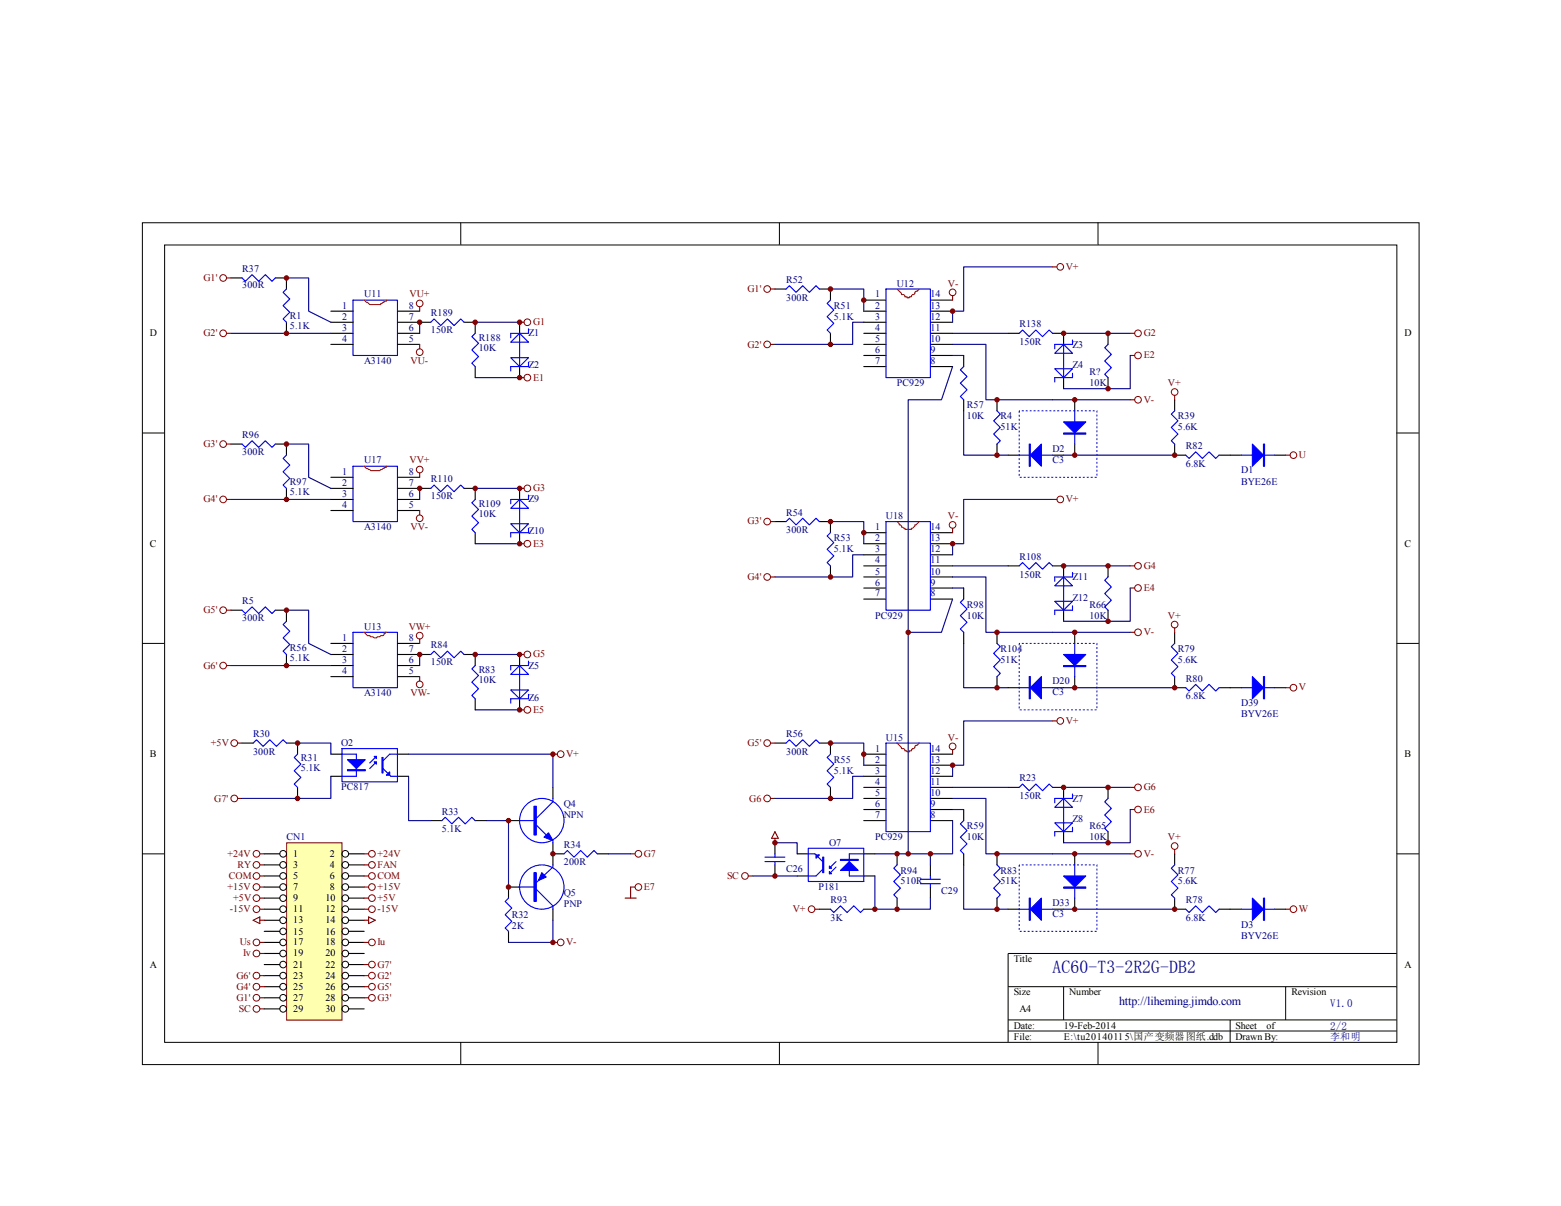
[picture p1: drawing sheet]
<svg xmlns="http://www.w3.org/2000/svg" width="279mm" height="216mm" viewBox="0 0 279 216" stroke-linecap="round" stroke-linejoin="round" font-family="sans-serif">
<g fill="none" stroke="#000" stroke-width=".18">
<path d="M25.5 39.9h228.5v150.7h-228.5zM82.5 39.8v4M139.5 39.8v4M196.5 39.8v4M29.5 43.9h220.5v142.7h-220.5zM25.4 77.5h4M250 77.5h4M25.4 115.2h4M250 115.2h4M25.4 152.9h4M250 152.9h4M180.4 176.6h69.6"/>
<path d="M190.4 176.6v6M230.1 176.6v6M250 170.7h-69.6v15.9M82.5 186.6v3.9M139.5 186.6v3.9M180.4 182.6h69.6M180.4 184.6h69.6M196.5 186.6v3.9M220.2 182.6v4"/>
</g>
<g fill="none" stroke="#00f" stroke-width=".2">
<path d="M43.3 49.8l.6 .6 1.2-1.2 1.2 1.2 1.2-1.2 1.2 1.2 .6-.6M51.3 51.7l-.6 .6 1.2 1.2-1.2 1.2 1.2 1.2-1.2 1.2 .6 .6M63.2 53.7h7.9v9.9h-7.9zM77.1 57.7l.6-.6 1.2 1.2 1.2-1.2 1.2 1.2 1.2-1.2 .6 .6M85.1 59.7l-.6 .6 1.2 1.2-1.2 1.1 1.2 1.2-1.2 1.2 .6 .6M93 59.7v5.9M94.6 58.9v.8h-3.2v.8M140.7 51.7l.6-.6 1.2 1.2 1.2-1.2 1.2 1.2 1.2-1.2 .6 .6M148.6 53.7l-.6 .6 1.2 1.2-1.2 1.2 1.2 1.2-1.2 1.2 .6 .6M158.6 51.7h7.9v15.9h-7.9zM182.4 59.7l.6-.6 1.2 1.2 1.2-1.2 1.2 1.2 1.2-1.2 .6 .6M43.3 79.5l.6 .6 1.2-1.2 1.2 1.2 1.2-1.2 1.2 1.2 .6-.6"/>
<path d="M91.4 64h3.2l-1.6 1.6zM91.4 61.3l1.6-1.6 1.6 1.6zM94.6 64.8v.8h-3.2v.8M172.5 65.6l-.6 .6 1.2 1.2-1.2 1.2 1.2 1.2-1.2 1.2 .6 .6M178.5 73.5l.5 .6-1.1 1.2 1.1 1.2-1.1 1.2 1.1 1.2-.5 .6M188.8 66h3.2l-1.6 1.6zM188.8 63.2l1.6-1.5 1.6 1.5zM190.4 61.7v5.9M192 66.8v.8h-3.2v.8M192 60.9v.8h-3.2v.7M192.4 73.5v6M198.3 61.7l-.6 .6 1.2 1.1-1.2 1.2 1.2 1.2-1.2 1.2 .6 .6"/>
<path d="M210.2 73.5l-.5 .6 1.1 1.2-1.1 1.2 1.1 1.2-1.1 1.2 .5 .6M51.3 81.5l-.6 .6 1.2 1.2-1.2 1.2 1.2 1.1-1.2 1.2 .6 .6M63.2 83.5h7.9v9.9h-7.9zM77.1 87.4l.6-.6 1.2 1.2 1.2-1.2 1.2 1.2 1.2-1.2 .6 .6M85.1 89.4l-.6 .6 1.2 1.2-1.2 1.2 1.2 1.2-1.2 1.2 .6 .6M91.4 93.8h3.2l-1.6 1.6zM91.4 91l1.6-1.6 1.6 1.6zM93 89.4v6M94.6 88.6v.8h-3.2v.8M94.6 94.6v.8h-3.2v.7M140.7 93.4l.6-.6 1.2 1.2 1.2-1.2 1.2 1.2 1.2-1.2 .6 .6M148.6 95.4l-.6 .6 1.2 1.1-1.2 1.2 1.2 1.2-1.2 1.2 .6 .6"/>
<path d="M158.6 93.4h7.9v15.8h-7.9zM182.4 81.5h6M212.2 81.5l.6 .6 1.2-1.2 1.2 1.2 1.2-1.2 1.2 1.2 .6-.6M222.2 81.5h5.9M43.3 109.2l.6 .6 1.2-1.2 1.2 1.2 1.2-1.2 1.2 1.2 .6-.6M51.3 111.2l-.6 .6 1.2 1.2-1.2 1.2 1.2 1.2-1.2 1.2 .6 .6M63.2 113.2h7.9v9.9h-7.9zM77.1 117.2l.6-.6 1.2 1.2 1.2-1.2 1.2 1.2 1.2-1.2 .6 .6M85.1 119.1l-.6 .6 1.2 1.2-1.2 1.2 1.2 1.2-1.2 1.2 .6 .6M93 119.1l1.6 1.6h-3.2zM93 119.1v6M94.6 118.4v.7h-3.2v.8"/>
<path d="M172.5 107.3l-.6 .5 1.2 1.2-1.2 1.2 1.2 1.2-1.2 1.2 .6 .6M178.5 115.2l.5 .6-1.1 1.2 1.1 1.2-1.1 1.1 1.1 1.2-.5 .6M182.4 101.3l.6-.6 1.2 1.2 1.2-1.2 1.2 1.2 1.2-1.2 .6 .6M188.8 107.6h3.2l-1.6 1.6zM188.8 104.9l1.6-1.6 1.6 1.6zM190.4 103.3v5.9M192 102.5v.8h-3.2v.8M192 108.4v.8h-3.2v.8M192.4 115.2v5.9M198.3 103.3l-.6 .6 1.2 1.2-1.2 1.2 1.2 1.2-1.2 1.1 .6 .6M210.2 115.2l-.5 .6 1.1 1.2-1.1 1.2 1.1 1.1-1.1 1.2 .5 .6M45.3 133l.6-.6 1.2 1.2 1.2-1.2 1.2 1.2 1.2-1.2 .6 .6"/>
<path d="M53.3 135l-.6 .6 1.2 1.2-1.2 1.2 1.2 1.2-1.2 1.2 .6 .6M61.2 134h9.9v6h-9.9zM61.2 135h2.6v4h-2.6M67.4 136.4l-1.2 1.2M67.4 135.4l-1.2 1.2M68.6 137.6l1.4 1.4h1.1M71.1 135h-1.4l-1.1 1.2M91.4 123.5h3.2l-1.6 1.6zM94.6 124.3v.8h-3.2v.8M140.7 133l.6-.6 1.2 1.2 1.2-1.2 1.2 1.2 1.2-1.2 .6 .6M148.6 135l-.6 .6 1.2 1.2-1.2 1.2 1.2 1.2-1.2 1.2 .6 .6M158.6 133h7.9v15.9h-7.9z"/>
<path d="M182.4 123.1h6M212.2 123.1l.6 .6 1.2-1.2 1.2 1.2 1.2-1.2 1.2 1.2 .6-.6M222.2 123.1h5.9M79.1 146.9l.6-.6 1.2 1.2 1.2-1.2 1.2 1.2 1.2-1.2 .6 .6M92.8 158.8h2.8M93 146.9h3M96 159.2l3 3v.6M96 147.7l1.8 1.8M99 142.9v.6l-3 3M99 154.8v.4l-3 2.8M99 150.5v.4M100.9 152.9l.6-.6 1.2 1.1 1.2-1.1 1.2 1.1 1.2-1.1 .6 .6"/>
<path d="M136.9 154.2h3.6M136.9 153.4h3.6M138.7 152.9v.5M138.7 154.2v.6M144.7 151.9h9.9v5.9h-9.9zM144.7 152.9h1.2l1.4 1.3M147.3 155.6l-1.2 1.2h-1.4M149.6 154.2l-1.2 1.2M149.6 155.2l-1.2 1.2M154.6 152.9h-2.6v3.9h2.6M160.6 154.8l-.6 .6 1.2 1.2-1.2 1.2 1.2 1.2-1.2 1.2 .6 .6M164.7 158.2h3.6"/>
<path d="M164.7 157.4h3.6M166.5 156.8v.6M166.5 158.2v.6M172.5 146.9l-.6 .6 1.2 1.2-1.2 1.2 1.2 1.2-1.2 1.2 .6 .6M178.5 154.8l.5 .6-1.1 1.2 1.1 1.2-1.1 1.2 1.1 1.2-.5 .6M182.4 141l.6-.6 1.2 1.2 1.2-1.2 1.2 1.2 1.2-1.2 .6 .6M188.8 147.3h3.2l-1.6 1.6zM190.4 142.9l1.6 1.6h-3.2zM190.4 142.9v6M192 142.1v.8h-3.2v.8M192 148.1v.8h-3.2v.8M192.4 154.8v6"/>
<path d="M198.3 142.9l-.6 .6 1.2 1.2-1.2 1.2 1.2 1.2-1.2 1.2 .6 .6M210.2 154.8l-.5 .6 1.1 1.2-1.1 1.2 1.1 1.2-1.1 1.2 .5 .6M91 160.8l-.6 .6 1.2 1.2-1.2 1.2 1.2 1.1-1.2 1.2 .6 .6M148.6 162.8l.6 .6 1.2-1.2 1.2 1.2 1.2-1.2 1.2 1.2 .6-.6M182.4 162.8h6M212.2 162.8l.6 .6 1.2-1.2 1.2 1.2 1.2-1.2 1.2 1.2 .6-.6M222.2 162.8h5.9"/>
<circle cx="97" cy="146.9" r="4"/>
<circle cx="97" cy="158.8" r="4"/>
</g>
<g fill="none" stroke="#000" stroke-width=".2">
<path d="M41.3 49.8h2M49.3 49.8h2v1.9M51.3 57.7v2M59.2 55.7h4M59.2 57.7h4M59.2 59.7h4M71.1 55.7h4M71.1 57.7h6M71.1 59.7h4M83.1 57.7h2v2M93 57.7v2M138.7 51.7h2"/>
<path d="M146.7 51.7h1.9v2M148.6 59.7v2M154.6 55.7h4M154.6 57.7h4M154.6 59.7h4M154.6 53.7h4M166.5 55.7h4M166.5 57.7h4M166.5 59.7h4M166.5 53.7h4M180.4 59.7h2M188.4 59.7h2v2"/>
<path d="M198.3 59.7v2M41.3 79.5h2M49.3 79.5h2v2M59.2 61.7h4M71.1 61.7h4M85.1 65.6v2M93 65.6v2M154.6 61.7h4M154.6 63.6h4M154.6 65.6h4M166.5 61.7h4M166.5 63.6h4"/>
<path d="M166.5 65.6h4M172.5 63.6v2M172.5 71.6v1.9M178.5 71.6v1.9M178.5 79.5v2M190.4 67.6v2M192.4 71.6v1.9M192.4 79.5v2M198.3 67.6v2M210.2 79.5v2h2M210.2 71.6v1.9M51.3 87.4v2"/>
<path d="M59.2 85.4h4M59.2 87.4h4M59.2 89.4h4M59.2 91.4h4M71.1 85.4h4M71.1 87.4h6M71.1 89.4h4M71.1 91.4h4M83.1 87.4h2v2M85.1 95.4v1.9M93 87.4v2M93 95.4v1.9"/>
<path d="M138.7 93.4h2M146.7 93.4h1.9v2M154.6 95.4h4M154.6 97.3h4M154.6 99.3h4M166.5 95.4h4M166.5 97.3h4M166.5 99.3h4M180.4 81.5h2M188.4 81.5h2M218.2 81.5h4M228.1 81.5h2"/>
<path d="M41.3 109.2h2M49.3 109.2h2v2M51.3 117.2v1.9M59.2 115.2h4M59.2 117.2h4M59.2 119.1h4M71.1 115.2h4M71.1 117.2h6M71.1 119.1h4M83.1 117.2h2v1.9M93 117.2v1.9M148.6 101.3v2"/>
<path d="M154.6 101.3h4M154.6 103.3h4M154.6 105.3h4M154.6 107.3h4M166.5 101.3h4M166.5 103.3h4M166.5 105.3h4M166.5 107.3h4M172.5 105.3v2M172.5 113.2v2M178.5 113.2v2M180.4 101.3h2"/>
<path d="M188.4 101.3h2v2M190.4 109.2v2M192.4 113.2v2M198.3 101.3v2M198.3 109.2v2M210.2 113.2v2M43.3 133h2M51.3 133h2v2M59.2 135h2M59.2 139h2M59.2 121.1h4M71.1 135h2"/>
<path d="M71.1 139h2M71.1 121.1h4M85.1 125.1v2M93 125.1v2M138.7 133h2M146.7 133h1.9v2M154.6 135h4M154.6 137h4M154.6 139h4M166.5 135h4M166.5 137h4M166.5 139h4"/>
<path d="M178.5 121.1v2M180.4 123.1h2M188.4 123.1h2M192.4 121.1v2M210.2 121.1v2h2M218.2 123.1h4M228.1 123.1h2M53.3 141v1.9M77.1 146.9h2M85.1 146.9h1.9M91 146.9h2M93 158.8h-2v2"/>
<path d="M99 152.9h1.9M99 141v1.9M99 150.9v3.9M106.9 152.9h2M138.7 150.9v2M138.7 154.8v2M142.7 156.8h2M142.7 152.9h2M148.6 141v1.9M154.6 141h4M154.6 142.9h4M154.6 144.9h4"/>
<path d="M154.6 146.9h4M154.6 156.8h2M154.6 152.9h2M160.6 152.9v1.9M166.5 141h4M166.5 142.9h4M166.5 144.9h4M166.5 146.9h4M166.5 154.8v2M166.5 158.8v2M172.5 144.9v2M172.5 152.9v1.9"/>
<path d="M178.5 152.9v1.9M180.4 141h2M188.4 141h2v1.9M190.4 148.9v2M192.4 152.9v1.9M198.3 141v1.9M198.3 148.9v2M210.2 152.9v1.9M91 166.7v2M99 162.8v1.9M146.7 162.8h1.9M154.6 162.8h2"/>
<path d="M160.6 160.8v2M178.5 160.8v2M180.4 162.8h2M188.4 162.8h2M192.4 160.8v2M210.2 160.8v2h2M218.2 162.8h4M228.1 162.8h2"/>
</g>
<path d="M65.2 53.7l.4 .4h.2a1.31 1.31 0 0 0 1.4 .4h1v-.2l.6-.2v-.2h.4v-.2M160.6 51.7l.8 .8v.2h.4l.2 .4h.4v.2h.4v-.2h.3l.2-.4h.2l.2-.4 .8-.6M65.2 83.5a2.26 2.26 0 0 0 1.8 .8 1.85 1.85 0 0 0 1.6-.4h.2v-.2h.4v-.2M160.6 93.4l.4 .4v.2h.2l.2 .2v.2l.6 .2v.2h1.1v-.2a.7 .7 0 0 0 .6-.6h.2l.6-.6M65.2 113.2l.2 .2a.63 .63 0 0 0 .8 .4l.2 .2h.4a.49 .49 0 0 0 .8 0l1-.2 .2-.4h.2v-.2h.2M160.6 133l.8 .8v.2h.4l.2 .4h.4v.2h.4v-.2h.3l.2-.4 .4-.2v-.2l.8-.6" fill="none" stroke="#f00" stroke-width=".2"/>
<g fill="none" stroke="#800000" stroke-width=".18">
<circle cx="39.9" cy="49.8" r=".6"/>
<circle cx="39.9" cy="59.7" r=".6"/>
<circle cx="75.1" cy="54.3" r=".6"/>
<circle cx="94.4" cy="57.7" r=".6"/>
<circle cx="137.3" cy="51.7" r=".6"/>
<circle cx="170.5" cy="52.3" r=".6"/>
<circle cx="189.8" cy="47.8" r=".6"/>
<circle cx="203.7" cy="59.7" r=".6"/>
<circle cx="39.9" cy="79.5" r=".6"/>
<circle cx="75.1" cy="63" r=".6"/>
<circle cx="94.4" cy="67.6" r=".6"/>
<circle cx="137.3" cy="61.7" r=".6"/>
<circle cx="203.7" cy="71.6" r=".6"/>
<circle cx="203.7" cy="63.6" r=".59"/>
<circle cx="210.2" cy="70.2" r=".6"/>
<circle cx="39.9" cy="89.4" r=".6"/>
<circle cx="75.1" cy="92.8" r=".6"/>
<circle cx="75.1" cy="84.1" r=".59"/>
<circle cx="94.4" cy="97.3" r=".6"/>
<circle cx="94.4" cy="87.4" r=".6"/>
<circle cx="137.3" cy="93.4" r=".6"/>
<circle cx="170.5" cy="94" r=".6"/>
<circle cx="189.8" cy="89.4" r=".6"/>
<circle cx="231.5" cy="81.5" r=".59"/>
<circle cx="39.9" cy="119.1" r=".6"/>
<circle cx="39.9" cy="109.2" r=".6"/>
<circle cx="75.1" cy="113.8" r=".6"/>
<circle cx="94.4" cy="117.2" r=".6"/>
<circle cx="137.3" cy="103.3" r=".6"/>
<circle cx="203.7" cy="105.3" r=".6"/>
<circle cx="203.7" cy="101.3" r=".6"/>
<circle cx="203.7" cy="113.2" r=".6"/>
<circle cx="210.2" cy="111.8" r=".6"/>
<circle cx="41.9" cy="133" r=".6"/>
<circle cx="75.1" cy="122.5" r=".6"/>
<circle cx="94.4" cy="127.1" r=".6"/>
<circle cx="100.4" cy="135" r=".6"/>
<circle cx="137.3" cy="133" r=".59"/>
<circle cx="170.5" cy="133.6" r=".6"/>
<circle cx="189.8" cy="129.1" r=".6"/>
<circle cx="231.5" cy="123.1" r=".6"/>
<circle cx="41.9" cy="142.9" r=".6"/>
<circle cx="114.3" cy="152.9" r=".6"/>
<circle cx="114.3" cy="158.8" r=".6"/>
<circle cx="133.3" cy="156.8" r=".6"/>
<circle cx="137.3" cy="142.9" r=".6"/>
<circle cx="203.7" cy="152.9" r=".6"/>
<circle cx="203.7" cy="141" r=".6"/>
<circle cx="203.7" cy="144.9" r=".59"/>
<circle cx="210.2" cy="151.5" r=".6"/>
<circle cx="100.4" cy="168.7" r=".6"/>
<circle cx="145.3" cy="162.8" r=".6"/>
<circle cx="231.5" cy="162.8" r=".6"/>
</g>
<g fill="none" stroke="#800000" stroke-width=".2">
<path d="M40.5 59.7h.8M40.5 49.8h.8M75.1 54.9v.8M93 57.7h.8M137.9 51.7h.8M170.5 52.9v.8M188.4 47.8h.8M202.3 59.7h.8M40.5 79.5h.8M75.1 61.7v.7M93 67.6h.8M137.9 61.7h.8"/>
<path d="M202.3 63.6h.8M202.3 71.6h.8M210.2 70.8v.8M40.5 89.4h.8M75.1 84.7v.7M75.1 91.4v.8M93 87.4h.8M93 97.3h.8M137.9 93.4h.8M170.5 94.6v.8M188.4 89.4h.8M230.1 81.5h.8"/>
<path d="M40.5 119.1h.8M40.5 109.2h.8M75.1 114.4v.8M93 117.2h.8M137.9 103.3h.8M202.3 101.3h.8M202.3 105.3h.8M202.3 113.2h.8M210.2 112.4v.8M42.5 133h.8M75.1 121.1v.8M93 127.1h.8"/>
<path d="M99 135h.8M137.9 133h.8M170.5 134.2v.8M188.4 129.1h.8M230.1 123.1h.8M42.5 142.9h.8M112.9 152.9h.8M113.7 158.8h-.8v2M133.9 156.8h.8M137.9 142.9h.8M138.7 148.9l.6 1.2h-1.2zM138.7 150.1v.8"/>
<path d="M202.3 141h.8M202.3 144.9h.8M202.3 152.9h.8M210.2 152.1v.8M99 168.7h.8M111.9 160.8h2M145.9 162.8h.8M230.1 162.8h.8"/>
</g>
<g fill="none" stroke="#000080" stroke-width=".2">
<path d="M41.3 59.7h17.9M51.3 49.8h3.9v5.9l4 2M75.1 57.7v2M85.1 57.7h7.9M148.6 51.7h6v4M154.6 57.7h-2v4h-13.9M170.5 59.7h9.9M188.4 47.8h-15.9v7.9h-2v2M190.4 59.7h11.9M51.3 79.5h3.9v5.9l4 2M85.1 67.6h7.9M170.5 65.6l-2 6h-5.9v81.3"/>
<path d="M170.5 61.7h6v9.9h25.8M170.5 63.6h2M172.5 73.5v8h7.9M202.3 63.6v6h-11.9M41.3 89.4h17.9M75.1 87.4v2M85.1 87.4h7.9M85.1 97.3h7.9M148.6 93.4h6v3.9M154.6 99.3h-2v4h-13.9M188.4 89.4h-15.9v7.9h-2v2M190.4 81.5h19.8"/>
<path d="M41.3 119.1h17.9M51.3 109.2h3.9v6l4 2M75.1 117.2v1.9M85.1 117.2h7.9M170.5 107.3l-2 5.9h-5.9M170.5 103.3h6v9.9h25.8M170.5 101.3h9.9M170.5 105.3h2M172.5 115.2v7.9h7.9M190.4 101.3h11.9M202.3 105.3v5.9h-11.9M53.3 133h5.9v2"/>
<path d="M59.2 139v3.9h-15.9M73.1 135h25.9v6M73.1 139v7.9h4M85.1 127.1h7.9M148.6 133h6v4M154.6 139h-2v3.9h-13.9M188.4 129.1h-15.9v7.9h-2v2M190.4 123.1h19.8M87 146.9h4v11.9M108.9 152.9h4M134.7 156.8h8M138.7 150.9h4v2"/>
<path d="M156.6 156.8v6h9.9v-2M166.5 152.9v1.9M170.5 146.9v6h-13.9M170.5 142.9h6v10h25.8M170.5 141h9.9M170.5 144.9h2M172.5 154.8v8h7.9M190.4 141h11.9M202.3 144.9v6h-11.9M99 164.7v4h-8M190.4 162.8h19.8"/>
</g>
<g fill="#00f" stroke="#00f" stroke-width=".2">
<path d="M224.2 79.5l1.9 2-1.9 2z"/>
<path d="M184.4 81.5l2-2v4z"/>
<path d="M190.4 75.5h3.9l-1.9 2z"/>
<path d="M224.2 121.1l1.9 2-1.9 2z"/>
<path d="M184.4 123.1l2-2v4z"/>
<path d="M190.4 117.2h3.9l-1.9 1.9z"/>
<path d="M224.2 160.8l1.9 2-1.9 1.9z"/>
<path d="M184.4 162.8l2-2v3.9z"/>
<path d="M190.4 156.8h3.9l-1.9 2z"/>
<path d="M152 154.2l1.6 1.6h-3.2z"/>
<path d="M148.4 156l.4 .4h-.4z"/>
<path d="M148.4 155l.4 .4h-.4z"/>
<path d="M146.1 153.1h.6l-.6 .5z"/>
<path d="M62.2 136h3.2l-1.6 1.6z"/>
<path d="M67 135.4h.4v.4z"/>
<path d="M67 136.4h.4v.4z"/>
<path d="M69.7 138.2v.6h-.5z"/>
<path d="M97.4 149.9l.8-.8 .8 1.4z"/>
<path d="M97 156.2l.8 .8-1.4 .6z"/>
<path d="M226.1 79.5h.2v4h-.2z" fill-rule="evenodd"/>
<path d="M184.2 79.5h.2v4h-.2z" fill-rule="evenodd"/>
<path d="M190.4 77.5h3.9v.2h-3.9z" fill-rule="evenodd"/>
<path d="M226.1 121.1h.2v4h-.2z" fill-rule="evenodd"/>
<path d="M184.2 121.1h.2v4h-.2z" fill-rule="evenodd"/>
<path d="M190.4 119.1h3.9v.2h-3.9z" fill-rule="evenodd"/>
<path d="M226.1 160.8h.2v3.9h-.2z" fill-rule="evenodd"/>
<path d="M184.2 160.8h.2v3.9h-.2z" fill-rule="evenodd"/>
<path d="M190.4 158.8h3.9v.2h-3.9z" fill-rule="evenodd"/>
<path d="M150.4 153.8h3.2v.2h-3.2z" fill-rule="evenodd"/>
<path d="M147.3 153.4h.2v2.8h-.2z" fill-rule="evenodd"/>
<path d="M62.2 137.8h3.2v.2h-3.2z" fill-rule="evenodd"/>
<path d="M68.4 135.6h.2v2.8h-.2z" fill-rule="evenodd"/>
<path d="M95.6 144.3h.4v5.2h-.4z" fill-rule="evenodd"/>
<path d="M95.6 156.2h.4v5.2h-.4z" fill-rule="evenodd"/>
</g>
<path d="M182.4 73.5v11.9h13.9v-11.9h-13.9M182.4 115.2v11.9h13.9v-11.9h-13.9M182.4 154.8v11.9h13.9v-11.9h-13.9" fill="none" stroke="#00f" stroke-width=".18" stroke-dasharray=".4 .4 .4 .4 .4 .4 .4 .4" stroke-linecap="butt"/>
<g fill="#800000" stroke="#800000" stroke-width=".18">
<circle cx="154.6" cy="53.7" r=".4"/>
<circle cx="170.5" cy="55.7" r=".4"/>
<circle cx="148.6" cy="51.7" r=".4"/>
<circle cx="148.6" cy="61.7" r=".4"/>
<circle cx="178.5" cy="71.6" r=".4"/>
<circle cx="178.5" cy="81.5" r=".4"/>
<circle cx="154.6" cy="95.4" r=".4"/>
<circle cx="170.5" cy="97.3" r=".4"/>
<circle cx="148.6" cy="93.4" r=".4"/>
<circle cx="148.6" cy="103.3" r=".4"/>
<circle cx="178.5" cy="113.2" r=".4"/>
<circle cx="178.5" cy="123.1" r=".4"/>
<circle cx="192.4" cy="113.2" r=".4"/>
<circle cx="154.6" cy="135" r=".4"/>
<circle cx="170.5" cy="137" r=".4"/>
<circle cx="148.6" cy="133" r=".4"/>
<circle cx="148.6" cy="142.9" r=".4"/>
<circle cx="160.6" cy="152.9" r=".4"/>
<circle cx="160.6" cy="162.8" r=".4"/>
<circle cx="178.5" cy="152.9" r=".4"/>
<circle cx="178.5" cy="162.8" r=".4"/>
<circle cx="192.4" cy="152.9" r=".4"/>
<circle cx="156.6" cy="162.8" r=".4"/>
<circle cx="166.5" cy="152.9" r=".4"/>
<circle cx="138.7" cy="150.9" r=".4"/>
<circle cx="162.6" cy="152.9" r=".4"/>
<circle cx="162.6" cy="113.2" r=".4"/>
<circle cx="93" cy="127.1" r=".4"/>
<circle cx="85.1" cy="117.2" r=".4"/>
<circle cx="93" cy="117.2" r=".4"/>
<circle cx="75.1" cy="117.2" r=".4"/>
<circle cx="75.1" cy="87.4" r=".4"/>
<circle cx="85.1" cy="87.4" r=".4"/>
<circle cx="93" cy="87.4" r=".4"/>
<circle cx="93" cy="97.3" r=".4"/>
<circle cx="93" cy="67.6" r=".4"/>
<circle cx="93" cy="57.7" r=".4"/>
<circle cx="85.1" cy="57.7" r=".4"/>
<circle cx="75.1" cy="57.7" r=".4"/>
<circle cx="198.3" cy="59.7" r=".4"/>
<circle cx="190.4" cy="59.7" r=".4"/>
<circle cx="198.3" cy="69.6" r=".4"/>
<circle cx="198.3" cy="101.3" r=".4"/>
<circle cx="190.4" cy="101.3" r=".4"/>
<circle cx="198.3" cy="111.2" r=".4"/>
<circle cx="198.3" cy="141" r=".4"/>
<circle cx="190.4" cy="141" r=".4"/>
<circle cx="198.3" cy="150.9" r=".4"/>
<circle cx="51.3" cy="109.2" r=".4"/>
<circle cx="51.3" cy="79.5" r=".4"/>
<circle cx="51.3" cy="89.4" r=".4"/>
<circle cx="51.3" cy="119.1" r=".4"/>
<circle cx="51.3" cy="59.7" r=".4"/>
<circle cx="51.3" cy="49.8" r=".4"/>
<circle cx="192.4" cy="71.6" r=".4"/>
<circle cx="210.2" cy="81.5" r=".4"/>
<circle cx="192.4" cy="81.5" r=".4"/>
<circle cx="210.2" cy="123.1" r=".4"/>
<circle cx="192.4" cy="123.1" r=".4"/>
<circle cx="210.2" cy="162.8" r=".4"/>
<circle cx="192.4" cy="162.8" r=".4"/>
<circle cx="138.7" cy="156.8" r=".4"/>
</g>
<path d="M51.4 151h9.8v31.6h-9.8z" fill="#ffffb0"/>
<g fill="none" stroke="#800000" stroke-width=".18">
<path d="M51.3 150.9h9.9v31.7h-9.9z"/>
<circle cx="45.9" cy="158.8" r=".6"/>
<circle cx="45.9" cy="154.8" r=".6"/>
<circle cx="45.9" cy="156.8" r=".6"/>
<circle cx="45.9" cy="152.9" r=".6"/>
<circle cx="66.6" cy="154.8" r=".6"/>
<circle cx="66.6" cy="156.8" r=".6"/>
<circle cx="66.6" cy="158.8" r=".6"/>
<circle cx="66.6" cy="152.9" r=".6"/>
<circle cx="45.9" cy="162.8" r=".6"/>
<circle cx="45.9" cy="170.7" r=".6"/>
<circle cx="45.9" cy="160.8" r=".6"/>
<circle cx="45.9" cy="168.7" r=".6"/>
<circle cx="45.9" cy="176.6" r=".6"/>
<circle cx="45.9" cy="174.7" r=".6"/>
<circle cx="45.9" cy="178.6" r=".6"/>
<circle cx="66.6" cy="162.8" r=".6"/>
<circle cx="66.6" cy="168.7" r=".6"/>
<circle cx="66.6" cy="160.8" r=".6"/>
<circle cx="66.6" cy="174.7" r=".6"/>
<circle cx="66.6" cy="176.6" r=".6"/>
<circle cx="66.6" cy="172.7" r=".59"/>
<circle cx="66.6" cy="178.6" r=".59"/>
<circle cx="45.9" cy="180.6" r=".6"/>
</g>
<g fill="none" stroke="#000" stroke-width=".18">
<circle cx="50.7" cy="156.8" r=".6"/>
<circle cx="50.7" cy="154.8" r=".6"/>
<circle cx="50.7" cy="158.8" r=".6"/>
<circle cx="50.7" cy="152.9" r=".6"/>
<circle cx="61.8" cy="154.8" r=".6"/>
<circle cx="61.8" cy="156.8" r=".6"/>
<circle cx="61.8" cy="158.8" r=".6"/>
<circle cx="61.8" cy="152.9" r=".6"/>
<circle cx="50.7" cy="168.7" r=".6"/>
<circle cx="50.7" cy="160.8" r=".6"/>
<circle cx="50.7" cy="162.8" r=".6"/>
<circle cx="50.7" cy="164.7" r=".6"/>
<circle cx="50.7" cy="166.7" r=".6"/>
<circle cx="50.7" cy="170.7" r=".6"/>
<circle cx="50.7" cy="176.6" r=".6"/>
<circle cx="50.7" cy="174.7" r=".6"/>
<circle cx="50.7" cy="172.7" r=".59"/>
<circle cx="50.7" cy="178.6" r=".59"/>
<circle cx="61.8" cy="162.8" r=".6"/>
<circle cx="61.8" cy="168.7" r=".6"/>
<circle cx="61.8" cy="170.7" r=".6"/>
<circle cx="61.8" cy="164.7" r=".6"/>
<circle cx="61.8" cy="166.7" r=".6"/>
<circle cx="61.8" cy="160.8" r=".6"/>
<circle cx="61.8" cy="174.7" r=".6"/>
<circle cx="61.8" cy="176.6" r=".6"/>
<circle cx="61.8" cy="172.7" r=".59"/>
<circle cx="61.8" cy="178.6" r=".59"/>
<circle cx="50.7" cy="180.6" r=".6"/>
<circle cx="61.8" cy="180.6" r=".6"/>
</g>
<g fill="none" stroke="#000" stroke-width=".2">
<path d="M47.3 152.9h2.8M47.3 154.8h2.8M47.3 156.8h2.8M47.3 158.8h2.8M62.4 152.9h2.8M62.4 154.8h2.8M62.4 156.8h2.8M62.4 158.8h2.8M47.3 160.8h2.8M47.3 162.8h2.8M47.3 164.7h2.8M47.3 166.7h2.8"/>
<path d="M47.3 168.7h2.8M47.3 170.7h2.8M47.3 172.7h2.8M47.3 174.7h2.8M47.3 176.6h2.8M47.3 178.6h2.8M62.4 160.8h2.8M62.4 162.8h2.8M62.4 164.7h2.8M62.4 166.7h2.8M62.4 168.7h2.8M62.4 170.7h2.8"/>
<path d="M62.4 172.7h2.8M62.4 174.7h2.8M62.4 176.6h2.8M62.4 178.6h2.8M47.3 180.6h2.8M62.4 180.6h2.8"/>
</g>
<g fill="#800000" stroke="#800000" stroke-width=".18">
<circle cx="91" cy="146.9" r=".4"/>
<circle cx="99" cy="152.9" r=".4"/>
<circle cx="91" cy="158.8" r=".4"/>
<circle cx="53.3" cy="133" r=".4"/>
<circle cx="99" cy="135" r=".4"/>
<circle cx="99" cy="168.7" r=".4"/>
<circle cx="53.3" cy="142.9" r=".4"/>
</g>
<g fill="none" stroke="#800000" stroke-width=".2">
<path d="M46.5 152.9h.8M46.5 154.8h.8M46.5 156.8h.8M46.5 158.8h.8M65.2 152.9h.8M65.2 154.8h.8M65.2 156.8h.8M65.2 158.8h.8M45.3 164.7l1.2-.5v1.1zM46.5 164.7h.8M46.5 160.8h.8M46.5 162.8h.8"/>
<path d="M46.5 168.7h.8M46.5 170.7h.8M46.5 174.7h.8M46.5 176.6h.8M46.5 178.6h.8M65.2 164.7h.8M65.2 160.8h.8M65.2 162.8h.8M65.2 168.7h.8M65.2 172.7h.8M65.2 174.7h.8M65.2 176.6h.8"/>
<path d="M65.2 178.6h.8M66 164.2l1.2 .5-1.2 .6zM46.5 180.6h.8"/>
</g>
<text font-size="3.2" fill="#000080" x="188.4" y="174.2">AC60-T3-2R2G-DB2</text>
<text font-size="2.1" fill="#000080" x="200.3" y="180">http://liheming.jimdo.com</text>
<g font-size="2" fill="#000080">
<text x="238.1" y="180.3">V1.0</text>
<text x="238.1" y="184.3">2/2</text>
</g>
<g font-size="1.8" fill="#800000">
<text x="36.4" y="50.3">G1'</text>
<text x="73.3" y="53.3">VU+</text>
<text x="133.8" y="52.2">G1'</text>
<text x="169.7" y="51.3">V-</text>
<text x="190.8" y="48.3">V+</text>
<text x="95.4" y="58.3">G1</text>
<text x="36.4" y="60.2">G2'</text>
<text x="73.5" y="65.2">VU-</text>
<text x="133.8" y="62.2">G2'</text>
<text x="204.7" y="60.2">G2</text>
<text x="204.7" y="64.2">E2</text>
<text x="95.4" y="68.2">E1</text>
<text x="209" y="69.1">V+</text>
<text x="204.7" y="72.1">V-</text>
<text x="36.4" y="80">G3'</text>
<text x="73.3" y="83">VV+</text>
<text x="232.5" y="82">U</text>
<text x="36.4" y="89.9">G4'</text>
<text x="95.4" y="88">G3</text>
<text x="190.8" y="89.9">V+</text>
<text x="73.5" y="94.9">VV-</text>
<text x="133.8" y="93.9">G3'</text>
<text x="169.7" y="92.9">V-</text>
<text x="95.4" y="97.9">E3</text>
<text x="204.7" y="101.9">G4</text>
<text x="133.8" y="103.8">G4'</text>
<text x="204.7" y="105.8">E4</text>
<text x="36.4" y="109.8">G5'</text>
<text x="73.2" y="112.8">VW+</text>
<text x="204.7" y="113.7">V-</text>
<text x="209" y="110.7">V+</text>
<text x="36.4" y="119.7">G6'</text>
<text x="95.4" y="117.7">G5</text>
<text x="73.5" y="124.6">VW-</text>
<text x="232.5" y="123.6">V</text>
<text x="95.4" y="127.6">E5</text>
<text x="190.8" y="129.6">V+</text>
<text x="37.8" y="133.6">+5V</text>
<text x="101.3" y="135.6">V+</text>
<text x="133.8" y="133.6">G5'</text>
<text x="169.7" y="132.6">V-</text>
<text x="38.4" y="143.5">G7'</text>
<text x="134.1" y="143.5">G6</text>
<text x="204.7" y="141.5">G6</text>
<text x="204.7" y="145.5">E6</text>
<text x="40.7" y="153.4">+24V</text>
<text x="42.5" y="155.4">RY</text>
<text x="67.6" y="153.4">+24V</text>
<text x="67.6" y="155.4">FAN</text>
<text x="115.2" y="153.4">G7</text>
<text x="204.7" y="153.4">V-</text>
<text x="209" y="150.5">V+</text>
<text x="40.7" y="159.3">+15V</text>
<text x="41" y="157.4">COM</text>
<text x="41.7" y="161.3">+5V</text>
<text x="67.6" y="157.4">COM</text>
<text x="67.6" y="159.3">+15V</text>
<text x="67.6" y="161.3">+5V</text>
<text x="115.2" y="159.3">E7</text>
<text x="130.1" y="157.4">SC</text>
<text x="41.1" y="163.3">-15V</text>
<text x="67.6" y="163.3">-15V</text>
<text x="141.9" y="163.3">V+</text>
<text x="232.5" y="163.3">W</text>
<text x="42.9" y="169.2">Us</text>
<text x="43.5" y="171.2">Iv</text>
<text x="67.6" y="169.2">Iu</text>
<text x="67.6" y="173.2">G7'</text>
<text x="101.3" y="169.2">V-</text>
<text x="42.3" y="175.2">G6'</text>
<text x="42.3" y="177.2">G4'</text>
<text x="42.3" y="179.2">G1'</text>
<text x="67.6" y="175.2">G2'</text>
<text x="67.6" y="177.2">G5'</text>
<text x="67.6" y="179.2">G3'</text>
<text x="42.8" y="181.1">SC</text>
</g>
<g font-size="1.8" fill="#000080">
<text x="43.3" y="48.7">R37</text>
<text x="43.3" y="51.6">300R</text>
<text x="65.2" y="53.3">U11</text>
<text x="140.7" y="50.7">R52</text>
<text x="140.7" y="53.8">300R</text>
<text x="156.6" y="53.3">1</text>
<text x="160.5" y="51.3">U12</text>
<text x="166.5" y="53.3">14</text>
<text x="51.9" y="57.1">R1</text>
<text x="51.9" y="58.8">5.1K</text>
<text x="61.2" y="55.3">1</text>
<text x="61.2" y="57.2">2</text>
<text x="61.2" y="59.2">3</text>
<text x="73.2" y="59.2">6</text>
<text x="73.2" y="57.2">7</text>
<text x="73.2" y="55.3">8</text>
<text x="77.1" y="56.6">R189</text>
<text x="77.1" y="59.6">150R</text>
<text x="149.3" y="55.3">R51</text>
<text x="149.3" y="57.2">5.1K</text>
<text x="156.6" y="55.3">2</text>
<text x="156.6" y="57.2">3</text>
<text x="156.6" y="59.2">4</text>
<text x="166.5" y="59.2">11</text>
<text x="166.5" y="57.2">12</text>
<text x="166.5" y="55.3">13</text>
<text x="182.5" y="58.6">R138</text>
<text x="61.2" y="61.2">4</text>
<text x="65.2" y="65.2">A3140</text>
<text x="73.2" y="61.2">5</text>
<text x="85.7" y="61">R188</text>
<text x="85.7" y="62.8">10K</text>
<text x="94.6" y="60.2">Z1</text>
<text x="94.6" y="66">Z2</text>
<text x="156.6" y="61.2">5</text>
<text x="156.6" y="63.2">6</text>
<text x="156.6" y="65.2">7</text>
<text x="166.5" y="65.2">8</text>
<text x="166.5" y="63.2">9</text>
<text x="166.5" y="61.2">10</text>
<text x="182.5" y="61.8">150R</text>
<text x="191.9" y="62.2">Z3</text>
<text x="191.9" y="66">Z4</text>
<text x="160.5" y="69.1">PC929</text>
<text x="195" y="67.1">R?</text>
<text x="195" y="69.1">10K</text>
<text x="173.1" y="73.1">R57</text>
<text x="173.1" y="75.1">10K</text>
<text x="179.1" y="75.1">R4</text>
<text x="179.1" y="77">51K</text>
<text x="210.8" y="75.1">R39</text>
<text x="210.8" y="77">5.6K</text>
<text x="43.3" y="78.5">R96</text>
<text x="43.3" y="81.4">300R</text>
<text x="65.2" y="83">U17</text>
<text x="188.4" y="80.9">D2</text>
<text x="188.4" y="82.8">C3</text>
<text x="212.3" y="80.4">R82</text>
<text x="212.3" y="83.6">6.8K</text>
<text x="51.9" y="86.8">R97</text>
<text x="51.9" y="88.6">5.1K</text>
<text x="61.2" y="85">1</text>
<text x="61.2" y="87">2</text>
<text x="61.2" y="89">3</text>
<text x="73.2" y="89">6</text>
<text x="73.2" y="87">7</text>
<text x="73.2" y="85">8</text>
<text x="77.1" y="86.4">R110</text>
<text x="77.1" y="89.3">150R</text>
<text x="94.6" y="89.9">Z9</text>
<text x="222.2" y="84.8">D1</text>
<text x="222.2" y="86.8">BYE26E</text>
<text x="61.2" y="90.9">4</text>
<text x="65.2" y="94.9">A3140</text>
<text x="73.2" y="90.9">5</text>
<text x="85.7" y="90.8">R109</text>
<text x="85.7" y="92.5">10K</text>
<text x="94.6" y="95.7">Z10</text>
<text x="140.7" y="92.3">R54</text>
<text x="140.7" y="95.5">300R</text>
<text x="156.6" y="94.9">1</text>
<text x="158.6" y="92.9">U18</text>
<text x="166.5" y="94.9">14</text>
<text x="149.3" y="96.9">R53</text>
<text x="149.3" y="98.9">5.1K</text>
<text x="156.6" y="96.9">2</text>
<text x="156.6" y="98.9">3</text>
<text x="156.6" y="100.8">4</text>
<text x="166.5" y="100.8">11</text>
<text x="166.5" y="98.9">12</text>
<text x="166.5" y="96.9">13</text>
<text x="182.5" y="100.2">R108</text>
<text x="156.6" y="102.9">5</text>
<text x="156.6" y="104.8">6</text>
<text x="156.6" y="106.8">7</text>
<text x="166.5" y="106.8">8</text>
<text x="166.5" y="104.8">9</text>
<text x="166.5" y="102.9">10</text>
<text x="182.5" y="103.5">150R</text>
<text x="191.9" y="103.8">Z11</text>
<text x="191.9" y="107.6">Z12</text>
<text x="43.3" y="108.2">R5</text>
<text x="43.3" y="111.2">300R</text>
<text x="65.2" y="112.8">U13</text>
<text x="156.6" y="110.7">PC929</text>
<text x="173.1" y="108.8">R98</text>
<text x="173.1" y="110.7">10K</text>
<text x="195" y="108.8">R66</text>
<text x="195" y="110.7">10K</text>
<text x="51.9" y="116.5">R56</text>
<text x="51.9" y="118.3">5.1K</text>
<text x="61.2" y="114.7">1</text>
<text x="61.2" y="116.7">2</text>
<text x="61.2" y="118.7">3</text>
<text x="73.2" y="118.7">6</text>
<text x="73.2" y="116.7">7</text>
<text x="73.2" y="114.7">8</text>
<text x="77.1" y="116.1">R84</text>
<text x="77.1" y="119.1">150R</text>
<text x="94.6" y="119.7">Z5</text>
<text x="179.1" y="116.7">R104</text>
<text x="179.1" y="118.7">51K</text>
<text x="210.8" y="116.7">R79</text>
<text x="210.8" y="118.7">5.6K</text>
<text x="61.2" y="120.6">4</text>
<text x="65.2" y="124.6">A3140</text>
<text x="73.2" y="120.6">5</text>
<text x="85.7" y="120.5">R83</text>
<text x="85.7" y="122.3">10K</text>
<text x="94.6" y="125.5">Z6</text>
<text x="188.4" y="122.4">D20</text>
<text x="188.4" y="124.5">C3</text>
<text x="212.3" y="122.1">R80</text>
<text x="212.3" y="125.2">6.8K</text>
<text x="45.3" y="132">R30</text>
<text x="140.7" y="132">R56</text>
<text x="222.2" y="126.4">D39</text>
<text x="222.2" y="128.4">BYV26E</text>
<text x="45.3" y="135.1">300R</text>
<text x="53.8" y="136.3">R31</text>
<text x="61" y="133.6">O2</text>
<text x="140.7" y="135.1">300R</text>
<text x="149.3" y="136.6">R55</text>
<text x="156.6" y="134.5">1</text>
<text x="156.6" y="136.6">2</text>
<text x="158.6" y="132.6">U15</text>
<text x="166.5" y="136.6">13</text>
<text x="166.5" y="134.5">14</text>
<text x="53.8" y="138.1">5.1K</text>
<text x="61" y="141.5">PC817</text>
<text x="149.3" y="138.5">5.1K</text>
<text x="156.6" y="138.5">3</text>
<text x="156.6" y="140.5">4</text>
<text x="156.6" y="142.5">5</text>
<text x="166.5" y="142.5">10</text>
<text x="166.5" y="140.5">11</text>
<text x="166.5" y="138.5">12</text>
<text x="182.5" y="139.9">R23</text>
<text x="182.5" y="143.1">150R</text>
<text x="191.9" y="143.5">Z7</text>
<text x="79.1" y="145.9">R33</text>
<text x="79.1" y="149">5.1K</text>
<text x="100.9" y="144.4">Q4</text>
<text x="100.9" y="146.5">NPN</text>
<text x="156.6" y="144.4">6</text>
<text x="156.6" y="146.5">7</text>
<text x="166.5" y="146.5">8</text>
<text x="166.5" y="144.4">9</text>
<text x="173.1" y="148.4">R59</text>
<text x="191.9" y="147.2">Z8</text>
<text x="195" y="148.4">R65</text>
<text x="51.3" y="150.5">CN1</text>
<text x="100.9" y="151.8">R34</text>
<text x="100.9" y="154.9">200R</text>
<text x="148.4" y="151.4">O7</text>
<text x="156.6" y="150.5">PC929</text>
<text x="173.1" y="150.5">10K</text>
<text x="195" y="150.5">10K</text>
<text x="100.9" y="160.4">Q5</text>
<text x="140.7" y="156.1">C26</text>
<text x="146.5" y="159.3">P181</text>
<text x="148.7" y="161.7">R93</text>
<text x="161.2" y="156.4">R94</text>
<text x="161.2" y="158.3">510R</text>
<text x="168.5" y="160.1">C29</text>
<text x="179.1" y="156.4">R83</text>
<text x="179.1" y="158.3">51K</text>
<text x="210.8" y="156.4">R77</text>
<text x="210.8" y="158.3">5.6K</text>
<text x="212.3" y="161.7">R78</text>
<text x="91.6" y="164.3">R32</text>
<text x="91.6" y="166.3">2K</text>
<text x="100.9" y="162.3">PNP</text>
<text x="148.7" y="164.8">3K</text>
<text x="188.4" y="162.1">D33</text>
<text x="188.4" y="164.1">C3</text>
<text x="212.3" y="164.8">6.8K</text>
<text x="222.2" y="166.1">D3</text>
<text x="222.2" y="168.1">BYV26E</text>
<text x="238.1" y="186.1">李和明</text>
</g>
<g font-size="1.8">
<text x="26.8" y="60.2">D</text>
<text x="251.4" y="60.2">D</text>
<text x="26.8" y="97.9">C</text>
<text x="251.4" y="97.9">C</text>
<text x="26.8" y="135.6">B</text>
<text x="251.4" y="135.6">B</text>
<text x="52.5" y="153.4">1</text>
<text x="52.5" y="155.4">3</text>
<text x="59" y="153.4">2</text>
<text x="59" y="155.4">4</text>
<text x="52.5" y="157.4">5</text>
<text x="52.5" y="159.3">7</text>
<text x="52.5" y="161.3">9</text>
<text x="58.3" y="161.3">10</text>
<text x="59" y="157.4">6</text>
<text x="59" y="159.3">8</text>
<text x="52.5" y="163.3">11</text>
<text x="52.5" y="165.3">13</text>
<text x="52.5" y="167.3">15</text>
<text x="58.3" y="163.3">12</text>
<text x="58.3" y="165.3">14</text>
<text x="58.3" y="167.3">16</text>
<text x="26.8" y="173.2">A</text>
<text x="52.5" y="169.2">17</text>
<text x="52.5" y="171.2">19</text>
<text x="52.5" y="173.2">21</text>
<text x="58.3" y="169.2">18</text>
<text x="58.3" y="171.2">20</text>
<text x="58.3" y="173.2">22</text>
<text x="181.4" y="172.2">Title</text>
<text x="251.4" y="173.2">A</text>
<text x="52.5" y="175.2">23</text>
<text x="52.5" y="177.2">25</text>
<text x="52.5" y="179.2">27</text>
<text x="58.3" y="175.2">24</text>
<text x="58.3" y="177.2">26</text>
<text x="58.3" y="179.2">28</text>
<text x="181.4" y="178.1">Size</text>
<text x="191.3" y="178.1">Number</text>
<text x="231.1" y="178.1">Revision</text>
<text x="52.5" y="181.1">29</text>
<text x="58.3" y="181.1">30</text>
<text x="181.4" y="184.1">Date:</text>
<text x="182.5" y="181.1">A4</text>
<text x="190.4" y="184.1">19-Feb-2014</text>
<text x="221.1" y="184.1">Sheet</text>
<text x="226.7" y="184.1">of</text>
<text x="181.4" y="186.1">File:</text>
<text x="190.4" y="186.1">E:\tu20140115\国产变频器图纸.ddb</text>
<text x="221.1" y="186.1">Drawn By:</text>
</g>
</svg>
